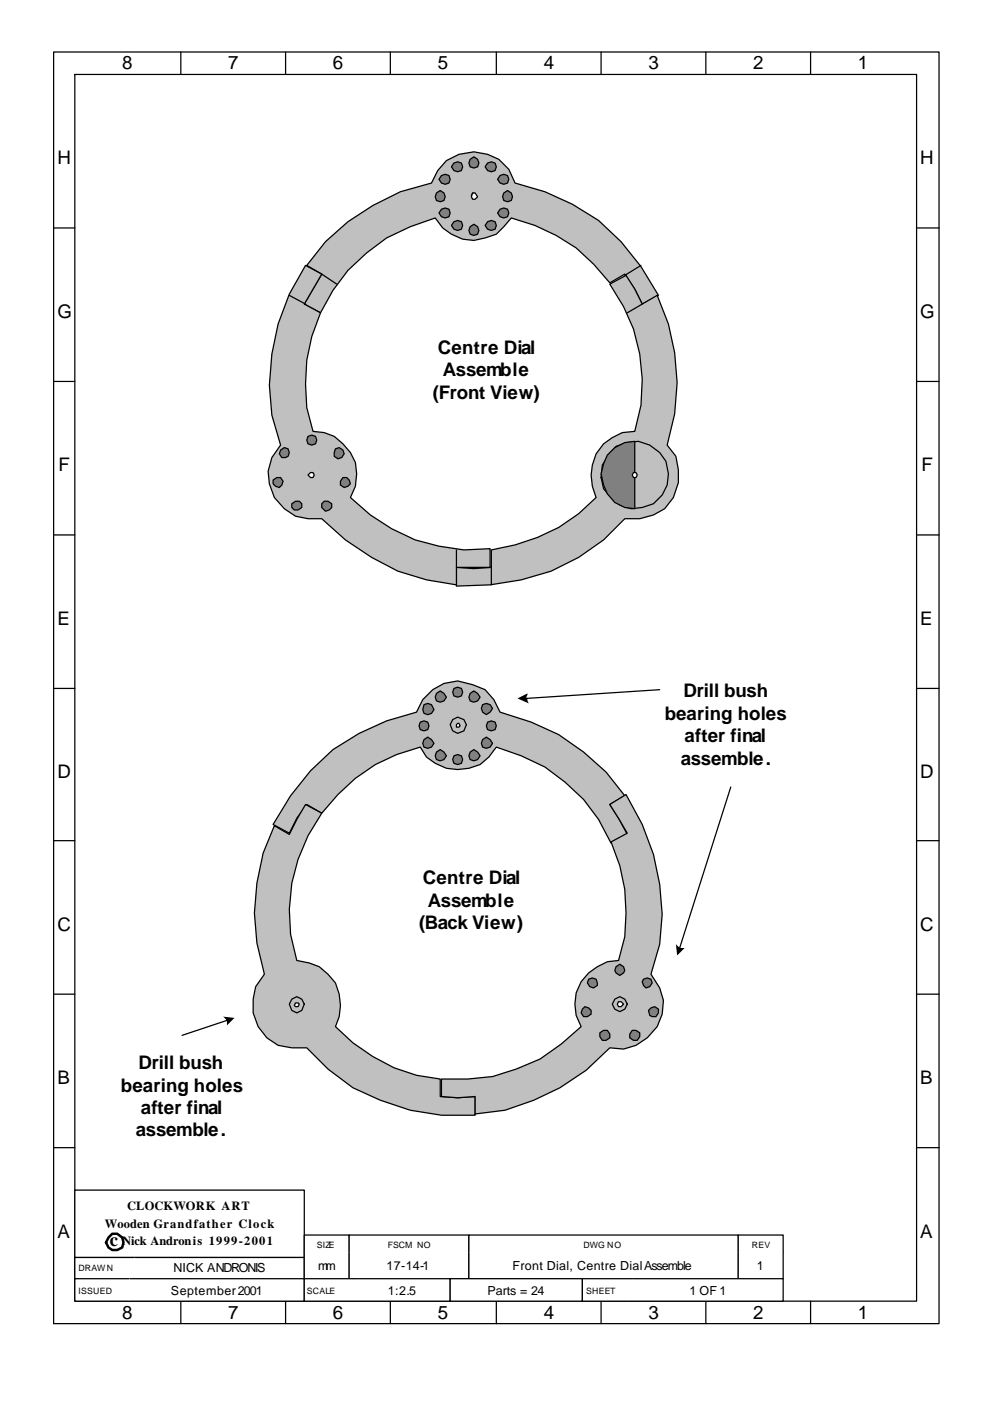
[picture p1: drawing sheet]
<svg xmlns="http://www.w3.org/2000/svg" width="210mm" height="297mm" viewBox="0 0 210 297" stroke-linecap="round" stroke-linejoin="round" font-family="sans-serif">
<g fill="none" stroke="#000" stroke-width=".26">
<path d="M11.4 11h187.8v269.6h-187.8zM15.9 15.8h178.6v260.1h-178.6zM38.4 11v4.8M60.6 11v4.8M82.8 11v4.8M105.3 11v4.8M127.5 11v4.8M149.8 11v4.8M172 11v4.8M11.4 48.3h4.5M194.5 48.3h4.7M11.4 80.9h4.5"/>
<path d="M194.5 80.9h4.7M11.4 113.4h4.5M194.5 113.4h4.7M11.4 146h4.5M194.5 146h4.7M11.4 178.2h4.5M194.5 178.2h4.7M11.4 210.8h4.5M194.5 210.8h4.7M11.4 243.3h4.5M194.5 243.3h4.7M38.4 275.9v4.7"/>
<path d="M60.6 275.9v4.7M82.8 275.9v4.7M105.3 275.9v4.7M127.5 275.9v4.7M149.8 275.9v4.7M172 275.9v4.7"/>
</g>
<path d="M69.1 51.2l4.7-4.2 5.3-3.4 5.8-2.9 6.6-1.9a9 9 0 0 1 12-6.1l2.3 1.1 2.1 2.1 1.4 2.9 6.3 1.9 5.8 2.6 5.6 3.4 4.8 4.5 4.2 5.3 3.7 6.1-3.4 1.9-1.6-3.2-2.1-3.2-3.2 1.9-3.5-4-3.7-3.4-4.2-2.7-4.5-2.1-5-1.6-3.2 3.5-2.4 .7a8.6 8.6 0 0 1-9-2.1l-1.6-2.1-5.3 1.9-5 2.3-4.2 3.2-4 3.7-3.2 4.3-2.6 4.7-3.4-1.8 3.7-6.4-3.2-1.8z" fill-rule="evenodd" fill="#c0c0c0" stroke="#000" stroke-width=".26"/>
<path d="M100.3 40.9h.2l.3 .6v.5h-.5l-.3-.5z" fill-rule="evenodd" fill="#fff" stroke="#000" stroke-width=".26"/>
<path d="M68.3 58.1l3.1 2.1M136 56.3l-3.4 2.1" fill="none" stroke="#000" stroke-width=".26"/>
<g fill="#808080" stroke="#000" stroke-width=".26">
<path d="M99.7 33.8l.8-.6 .8 .6 .3 .8-.3 .8-.8 .2-.8-.2-.2-.8z" fill-rule="evenodd"/>
<path d="M103.5 34.6l.7-.3 .8 .3 .3 .8-.3 .8-.8 .2-.7-.2-.6-.8z" fill-rule="evenodd"/>
<path d="M106.1 37.2l.8-.2 .8 .2 .2 .8-.2 .8-.8 .3-.8-.3-.5-.8z" fill-rule="evenodd"/>
<path d="M106.1 44.4l.8-.3 .8 .3 .2 .8-.2 .7-.8 .3-.8-.3-.5-.7z" fill-rule="evenodd"/>
<path d="M103.5 47l.7-.3 .8 .3 .3 .8-.3 .8-.8 .3-.7-.3-.6-.8z" fill-rule="evenodd"/>
<path d="M99.7 48.1l.8-.6 .8 .6 .3 .8-.3 .8-.8 .2-.8-.2-.2-.8z" fill-rule="evenodd"/>
<path d="M96.3 47l.8-.3 .8 .3 .3 .8-.3 .8-.8 .3-.8-.3-.5-.8z" fill-rule="evenodd"/>
<path d="M93.7 44.4l.8-.3 .7 .3 .3 .8-.3 .7-.7 .3-.8-.3-.6-.7z" fill-rule="evenodd"/>
</g>
<path d="M100.3 40.9h.5l.5 .8-.5 .5h-.5l-.3-.5z" fill-rule="evenodd" fill="#fff" stroke="#000" stroke-width=".26"/>
<g fill="#808080" stroke="#000" stroke-width=".26">
<path d="M96.3 34.6l.8-.3 .8 .3 .3 .8-.3 .8-.8 .2-.8-.2-.5-.8z" fill-rule="evenodd"/>
<path d="M93.7 37.2l.8-.2 .7 .2 .3 .8-.3 .8-.7 .3-.8-.3-.6-.8z" fill-rule="evenodd"/>
<path d="M92.6 40.9l.8-.5 .8 .5 .3 .8-.3 .8-.8 .3-.8-.3-.3-.8z" fill-rule="evenodd"/>
<path d="M106.9 40.9l.8-.5 .8 .5 .2 .8-.2 .8-.8 .3-.8-.3-.3-.8z" fill-rule="evenodd"/>
</g>
<path d="M129.4 60.2l3.4-1.8 1.9 2.9 1.6 3.2 3.1-1.9a43.3 43.3 0 0 1 2.2 31.8l1.8 2.3 .5 3v2.6l-1 3.2-1.9 2.4-2.4 1.3-2.9 .8h-3.1a40 40 0 0 1-22 12.9l-6.6 1.1-7.2 .3v-4l3.7 .3 3.7-.3v-3.7a39.2 39.2 0 0 0 18.6-7.7l3.7-3.4a10.2 10.2 0 0 1 1.6-11.4l1.8-1.3 2.1-1.1 2.7-.2a35 35 0 0 0-5.3-31.3z" fill-rule="evenodd" fill="#c0c0c0" stroke="#000" stroke-width=".26"/>
<path d="M130.7 94.6l2.4-.8 2.4-.2a7.3 7.3 0 0 1 6.1 9.2l-1.1 2.2-1.9 1.8-2.3 .8-2.4 .3-2.4-.8-1.9-1.6-1.5-1.9-.6-2.4 .3-2.6 1.3-2.1z" fill="none" stroke="#000" stroke-width=".26"/>
<path d="M128.9 96.5l1.5-1.6 2.2-1.1 2.1-.2v14.3a6.5 6.5 0 0 1-6.6-5.1l-.6-2.3 .6-2.2z" fill-rule="evenodd" fill="#808080" stroke="#000" stroke-width=".26"/>
<path d="M134.4 100.2h.5l.3 .5-.3 .5h-.5l-.3-.5z" fill-rule="evenodd" fill="#fff" stroke="#000" stroke-width=".26"/>
<path d="M136.3 64.5l-3.2 1.8M104.2 120.3v3.7" fill="none" stroke="#000" stroke-width=".26"/>
<path d="M64.8 56.3l3.5 1.8-3.7 6.4 3.4 1.8a36.5 36.5 0 0 0-2.9 20.1l1.3 5.1 2.4 .2 2.1 .8 1.9 1.6 1.5 1.9 1.1 2.1 .3 2.4-.3 2.6-1.1 2.4a37.3 37.3 0 0 0 24.1 11.1l5.6-.3v4h-7.2v3.7l-6.3-1.1-6.1-1.8-5.6-2.9-5.5-3.7-5-4.5h-2.9l-2.7-.6a9.5 9.5 0 0 1-5-12.4l1.8-2.6-1.8-6.4a45.8 45.8 0 0 1 7.1-31.7z" fill-rule="evenodd" fill="#c0c0c0" stroke="#000" stroke-width=".26"/>
<path d="M61.4 62.6l3.4 1.9M96.8 116.6v3.7" fill="none" stroke="#000" stroke-width=".26"/>
<path d="M65.4 100.7l.5-.5h.5l.3 .5-.3 .5h-.5z" fill-rule="evenodd" fill="#fff" stroke="#000" stroke-width=".26"/>
<g fill="#808080" stroke="#000" stroke-width=".26">
<path d="M71.2 95.2l.8-.3 .8 .5 .2 .8-.5 .8-.8 .3-.8-.6v-.7z" fill-rule="evenodd"/>
<path d="M72.8 101.2h.8l.5 .6 .2 .8-.5 .5-.8 .3-.8-.6v-.8z" fill-rule="evenodd"/>
<path d="M68.3 106.8l.5-.5h.8l.8 .5v.8l-.6 .5-.7 .3-.8-.8z" fill-rule="evenodd"/>
<path d="M59.5 95.4l.8-.5 .8 .3 .3 .8-.3 .7-.5 .3h-.8l-.5-.8z" fill-rule="evenodd"/>
<path d="M57.9 101.8l.8-.6h.8l.6 .8-.3 .8-.5 .6-.8-.3-.6-.5z" fill-rule="evenodd"/>
<path d="M61.9 106.8l.8-.5h.8l.5 .5v.8l-.8 .5h-.8l-.5-.5z" fill-rule="evenodd"/>
<circle cx="66.1" cy="93.3" r="1.09"/>
</g>
<path d="M155 166.9l-10.8 34.1M48.2 216.3l-9.6 3.2" fill="none" stroke="#000" stroke-width=".26"/>
<g fill="#000">
<path d="M47.4 215.5l2.3 .3-1.5 1.6v-.8z" fill-rule="evenodd"/>
<path d="M143.4 200.2l1.1 .8h.8l-1.6 1.6z" fill-rule="evenodd"/>
</g>
<path d="M65.9 163.4l4.7-4.5 5.6-3.4 5.8-2.7 6.4-1.8a9.6 9.6 0 0 1 8.7-6.6l3.2 .8 2.6 1 1.9 2.1 1.3 2.7 6.6 2.1 5.8 2.7 5.3 3.7 4.8 4.2 4 5-3.2 1.9 1.8 2.9 1.9 3.4-3.5 1.9-2.6-5.1-3.2-4.2-3.9-3.7-4.3-3.2-5-2.4-5.3-1.8-1.6 2.1-1.8 1.6a10.2 10.2 0 0 1-11.4-1.6l-1.3-2.1a33.7 33.7 0 0 0-17.5 10.1l-3.4 3.9-3.2-1.8-2.1 2.9-1.6 3.2-3.5-1.9 3.7-6.1z" fill-rule="evenodd" fill="#c0c0c0" stroke="#000" stroke-width=".26"/>
<path d="M96.8 153.6l.3-.2h.3l.2 .5-.2 .3h-.6z" fill-rule="evenodd" fill="#fff" stroke="#000" stroke-width=".26"/>
<g fill="#808080" stroke="#000" stroke-width=".26">
<path d="M92.6 147l.8-.5 .8 .5 .5 .8-.5 .8-.8 .3-.8-.3-.3-.8z" fill-rule="evenodd"/>
<path d="M90 149.4l.8-.3 .7 .3 .6 1.1-.6 .8-.7 .2-.8-.2-.3-.8z" fill-rule="evenodd"/>
<path d="M90 156.8l.8-.5 .7 .5 .6 .8-.6 .8-.7 .3-.8-.3-.3-.8z" fill-rule="evenodd"/>
<path d="M92.6 159.5l.8-.6 .8 .6 .5 .7-.5 .8-.8 .3-.8-.3-.3-.8z" fill-rule="evenodd"/>
<path d="M99.7 159.5l.8-.6 .8 .6 .6 .7-.6 .8-.8 .3-.8-.3-.2-.8z" fill-rule="evenodd"/>
<path d="M102.4 156.8l.8-.5 .8 .5 .5 .8-.5 .8-.8 .3-.8-.3-.3-.8z" fill-rule="evenodd"/>
<circle cx="97.1" cy="146.8" r="1.09"/>
<circle cx="97.1" cy="161.1" r="1.09"/>
</g>
<path d="M96 152.6l1.1-.6 1.3 .6 .6 1-.6 1.4-1.3 .5-1.1-.5-.5-1.4z" fill="none" stroke="#000" stroke-width=".26"/>
<g fill="#808080" stroke="#000" stroke-width=".26">
<path d="M99.7 147l.8-.5 .8 .5 .6 .8-.6 .8-.8 .3-.8-.3-.2-.8z" fill-rule="evenodd"/>
<path d="M102.4 149.4l.8-.3 .8 .3 .5 .8-.5 .8-.8 .5-.8-.5-.3-.8z" fill-rule="evenodd"/>
<circle cx="104.2" cy="153.9" r="1.09"/>
<circle cx="89.9" cy="153.9" r="1.09"/>
</g>
<path d="M58.2 175.1l3.2 1.8 1.6-3.2 1.8-3.1 3.5 1.8a35 35 0 0 0-5.3 31.2l2.6 .6 2.1 .8 1.9 1.6 1.6 1.8a10.7 10.7 0 0 1 0 9.3 37.6 37.6 0 0 0 17.2 10.3l5 .8v3.7l3.7 .2 3.7-.2v3.9h-7.1l-6.7-1-6.3-2.1-5.8-2.7-5.3-3.9-4.5-4.5h-3.2l-2.9-.6a9.3 9.3 0 0 1-5.3-9.8l.5-2.6 1.9-2.6a41.9 41.9 0 0 1 2.1-31.5z" fill-rule="evenodd" fill="#c0c0c0" stroke="#000" stroke-width=".26"/>
<path d="M62.7 212.6h.5l.3 .3-.3 .5h-.5l-.3-.2z" fill-rule="evenodd" fill="#fff" stroke="#000" stroke-width=".26"/>
<path d="M129.4 170.6l3.4-2.1a46.1 46.1 0 0 1 7.2 31.7l-1.9 6.4 1.9 2.9a8.9 8.9 0 0 1-2.7 10.5l-2.4 1.6-2.6 .8-2.9-.2a45.8 45.8 0 0 1-22.2 13.2l-6.4 .8v-3.7l-3.7 .2-3.4-.2v-3.7h5.5l5.3-.6 5-1.5 5.1-2.2 4.5-3.1 4.2-3.7a8.9 8.9 0 0 1 3.4-12.7l2.2-1.1 2.3-.3 1.4-5a36.5 36.5 0 0 0-3-20.1l3.5-1.8z" fill-rule="evenodd" fill="#c0c0c0" stroke="#000" stroke-width=".26"/>
<path d="M131.2 212.4h.6l.5 .5-.5 .5h-.6l-.2-.5z" fill-rule="evenodd" fill="#fff" stroke="#000" stroke-width=".26"/>
<g fill="#808080" stroke="#000" stroke-width=".26">
<path d="M124.9 207.6l.8-.3 .8 .3 .2 1.3-.8 .6-.8-.3-.5-.8z" fill-rule="evenodd"/>
<path d="M123.6 214l.5-.6 .8 .3 .5 .5v.8l-.8 .5h-.8l-.5-.7z" fill-rule="evenodd"/>
<path d="M127.3 219l.8-.5h.8l.5 .8v.7l-.8 .6h-.8l-.5-.8z" fill-rule="evenodd"/>
<path d="M136.5 207.6l.8-.3 .8 .3 .3 .8-.6 .8-.7 .3-.6-.6-.2-.8z" fill-rule="evenodd"/>
<path d="M137.6 214.2l.5-.5 .8-.3 .8 .6v.8l-.5 .7h-.8l-.6-.2z" fill-rule="evenodd"/>
<path d="M134.1 218.5h.8l.8 .5v.8l-.5 .8h-.8l-.8-.6v-.7z" fill-rule="evenodd"/>
<path d="M130.7 205l.8-.6 .8 .6 .3 .8-.3 .5-.8 .5-.8-.5-.3-.5z" fill-rule="evenodd"/>
</g>
<path d="M140 146.2l-28.3 1.9M61.9 211.8l1.1-.5 1 .5 .6 1.1-.6 1.3-1 .6-1.1-.6-.5-1.3zM130.4 211.8l1.1-.5 1.1 .5 .5 1.1-.5 1.1-1.1 .5-1.1-.5-.5-1.1z" fill="none" stroke="#000" stroke-width=".26"/>
<path d="M109.8 148.1l2.1-1.1-.2 .8 .5 1.3z" fill-rule="evenodd" fill="#000"/>
<path d="M15.9 252.3h48.7v14.3h-48.7z" fill-rule="evenodd" fill="#fff" stroke="#000" stroke-width=".26"/>
<path d="M64.6 261.8h9.5v3.8h-9.5z" fill-rule="evenodd" fill="#fff"/>
<path d="M64.6 265.6v-3.8h9.5v3.8" fill="none" stroke="#000" stroke-width=".26"/>
<path d="M74.1 261.8h25.4v3.8h-25.4z" fill-rule="evenodd" fill="#fff"/>
<path d="M74.1 265.6v-3.8h25.4v3.8" fill="none" stroke="#000" stroke-width=".26"/>
<path d="M99.5 261.8h57.1v3.8h-57.1z" fill-rule="evenodd" fill="#fff"/>
<path d="M99.5 265.6v-3.8h57.1v3.8" fill="none" stroke="#000" stroke-width=".26"/>
<path d="M156.6 261.8h9.6v3.8h-9.6z" fill-rule="evenodd" fill="#fff"/>
<path d="M156.6 265.6v-3.8h9.6v3.8" fill="none" stroke="#000" stroke-width=".26"/>
<path d="M15.9 266.6h12.7v4.5h-12.7z" fill-rule="evenodd" fill="#fff"/>
<path d="M28.6 266.6h-12.7v4.5h12.7" fill="none" stroke="#000" stroke-width=".26"/>
<path d="M28.6 266.6h36v4.5h-36z" fill-rule="evenodd" fill="#fff"/>
<path d="M28.6 266.6h36v4.5h-36" fill="none" stroke="#000" stroke-width=".26"/>
<path d="M64.6 265.6h9.5v5.5h-9.5z" fill-rule="evenodd" fill="#fff"/>
<path d="M64.6 265.6v5.5h9.5v-5.5" fill="none" stroke="#000" stroke-width=".26"/>
<path d="M74.1 265.6h25.4v5.5h-25.4z" fill-rule="evenodd" fill="#fff"/>
<path d="M74.1 265.6v5.5h25.4v-5.5" fill="none" stroke="#000" stroke-width=".26"/>
<path d="M99.5 265.6h57.1v5.5h-57.1z" fill-rule="evenodd" fill="#fff"/>
<path d="M99.5 265.6v5.5h57.1v-5.5" fill="none" stroke="#000" stroke-width=".26"/>
<path d="M156.6 265.6h9.6v5.5h-9.6z" fill-rule="evenodd" fill="#fff"/>
<path d="M156.6 265.6v5.5h9.6v-5.5" fill="none" stroke="#000" stroke-width=".26"/>
<path d="M15.9 271.1h11.6v4.8h-11.6z" fill-rule="evenodd" fill="#fff"/>
<path d="M27.5 271.1h-11.6v4.8h11.6" fill="none" stroke="#000" stroke-width=".26"/>
<path d="M27.5 271.1h37.1v4.8h-37.1z" fill-rule="evenodd" fill="#fff"/>
<path d="M27.5 271.1h37.1v4.8h-37.1" fill="none" stroke="#000" stroke-width=".26"/>
<path d="M64.6 271.1h10.5v4.8h-10.5z" fill-rule="evenodd" fill="#fff"/>
<path d="M75.1 271.1h-10.5v4.8h10.5" fill="none" stroke="#000" stroke-width=".26"/>
<path d="M75.1 271.1h20.4v4.8h-20.4z" fill-rule="evenodd" fill="#fff"/>
<path d="M75.1 271.1h20.4v4.8h-20.4" fill="none" stroke="#000" stroke-width=".26"/>
<path d="M95.5 271.1h28.1v4.8h-28.1z" fill-rule="evenodd" fill="#fff" stroke="#000" stroke-width=".26"/>
<path d="M123.6 271.1h10.5v4.8h-10.5z" fill-rule="evenodd" fill="#fff"/>
<path d="M134.1 271.1h-10.5v4.8h10.5" fill="none" stroke="#000" stroke-width=".26"/>
<path d="M134.1 271.1h32.1v4.8h-32.1z" fill-rule="evenodd" fill="#fff"/>
<path d="M134.1 271.1h32.1v4.8h-32.1" fill="none" stroke="#000" stroke-width=".26"/>
<path d="M23 262.4l.8-.8h1.1l1 .8 .3 1-.3 1.1-1 .5h-1.1l-.8-.5-.5-1.1z" fill="none" stroke="#000" stroke-width=".53"/>
<g font-size="4">
<text x="25.9" y="14.7">8</text>
<text x="48.4" y="14.7">7</text>
<text x="70.6" y="14.7">6</text>
<text x="92.9" y="14.7">5</text>
<text x="115.4" y="14.7">4</text>
<text x="137.6" y="14.7">3</text>
<text x="159.8" y="14.7">2</text>
<text x="182" y="14.7">1</text>
<text x="12.2" y="34.8">H</text>
<text x="195.3" y="34.8">H</text>
<text x="12.2" y="67.4">G</text>
<text x="195.3" y="67.4">G</text>
<text x="92.9" y="75.1">Centre Dial</text>
<text x="93.9" y="79.8">Assemble</text>
<text x="91.8" y="84.6">(Front View)</text>
<text x="12.4" y="99.9">F</text>
<text x="195.5" y="99.9">F</text>
<text x="12.2" y="132.5">E</text>
<text x="195.3" y="132.5">E</text>
<text x="145" y="147.8">Drill bush</text>
<text x="141" y="152.6">bearing holes</text>
<text x="145.3" y="157.3">after final</text>
<text x="12.2" y="165">D</text>
<text x="144.5" y="162.1">assemble.</text>
<text x="195.3" y="165">D</text>
<text x="89.7" y="187.5">Centre Dial</text>
<text x="12.2" y="197.3">C</text>
<text x="88.9" y="197">(Back View)</text>
<text x="90.8" y="192.3">Assemble</text>
<text x="195.3" y="197.3">C</text>
<text x="29.4" y="226.7">Drill bush</text>
<text x="12.2" y="229.8">B</text>
<text x="25.7" y="231.4">bearing holes</text>
<text x="195.3" y="229.8">B</text>
<text x="29.9" y="236.2">after final</text>
<text x="28.8" y="240.9">assemble.</text>
<text x="12.2" y="262.4">A</text>
<text x="195.3" y="262.4">A</text>
<text x="23.3" y="264.2">c</text>
<text x="25.9" y="279.6">8</text>
<text x="48.4" y="279.6">7</text>
<text x="70.6" y="279.6">6</text>
<text x="92.9" y="279.6">5</text>
<text x="115.4" y="279.6">4</text>
<text x="137.6" y="279.6">3</text>
<text x="159.8" y="279.6">2</text>
<text x="182" y="279.6">1</text>
</g>
<g font-size="2.6">
<text x="27" y="256.6">CLOCKWORK ART</text>
<text x="22.2" y="260.3">Wooden Grandfather Clock</text>
<text x="25.9" y="264">Nick Andronis 1999-2001</text>
<text x="36.8" y="269.8">NICK ANDRONIS</text>
<text x="67.5" y="269.3">mm</text>
<text x="82" y="269.3">17-14-1</text>
<text x="108.7" y="269.3">Front Dial, Centre Dial Assemble</text>
<text x="160.6" y="269.3">1</text>
<text x="36.2" y="274.5">September 2001</text>
<text x="82.3" y="274.5">1:2.5</text>
<text x="103.5" y="274.5">Parts = 24</text>
<text x="146.3" y="274.5">1 OF 1</text>
</g>
<g font-size="1.9">
<text x="16.7" y="269.5">DRAWN</text>
<text x="67.2" y="264.5">SIZE</text>
<text x="82.3" y="264.5">FSCM NO</text>
<text x="123.8" y="264.5">DWG NO</text>
<text x="159.5" y="264.5">REV</text>
<text x="16.7" y="274.3">ISSUED</text>
<text x="65.1" y="274.3">SCALE</text>
<text x="124.4" y="274.3">SHEET</text>
</g>
</svg>
